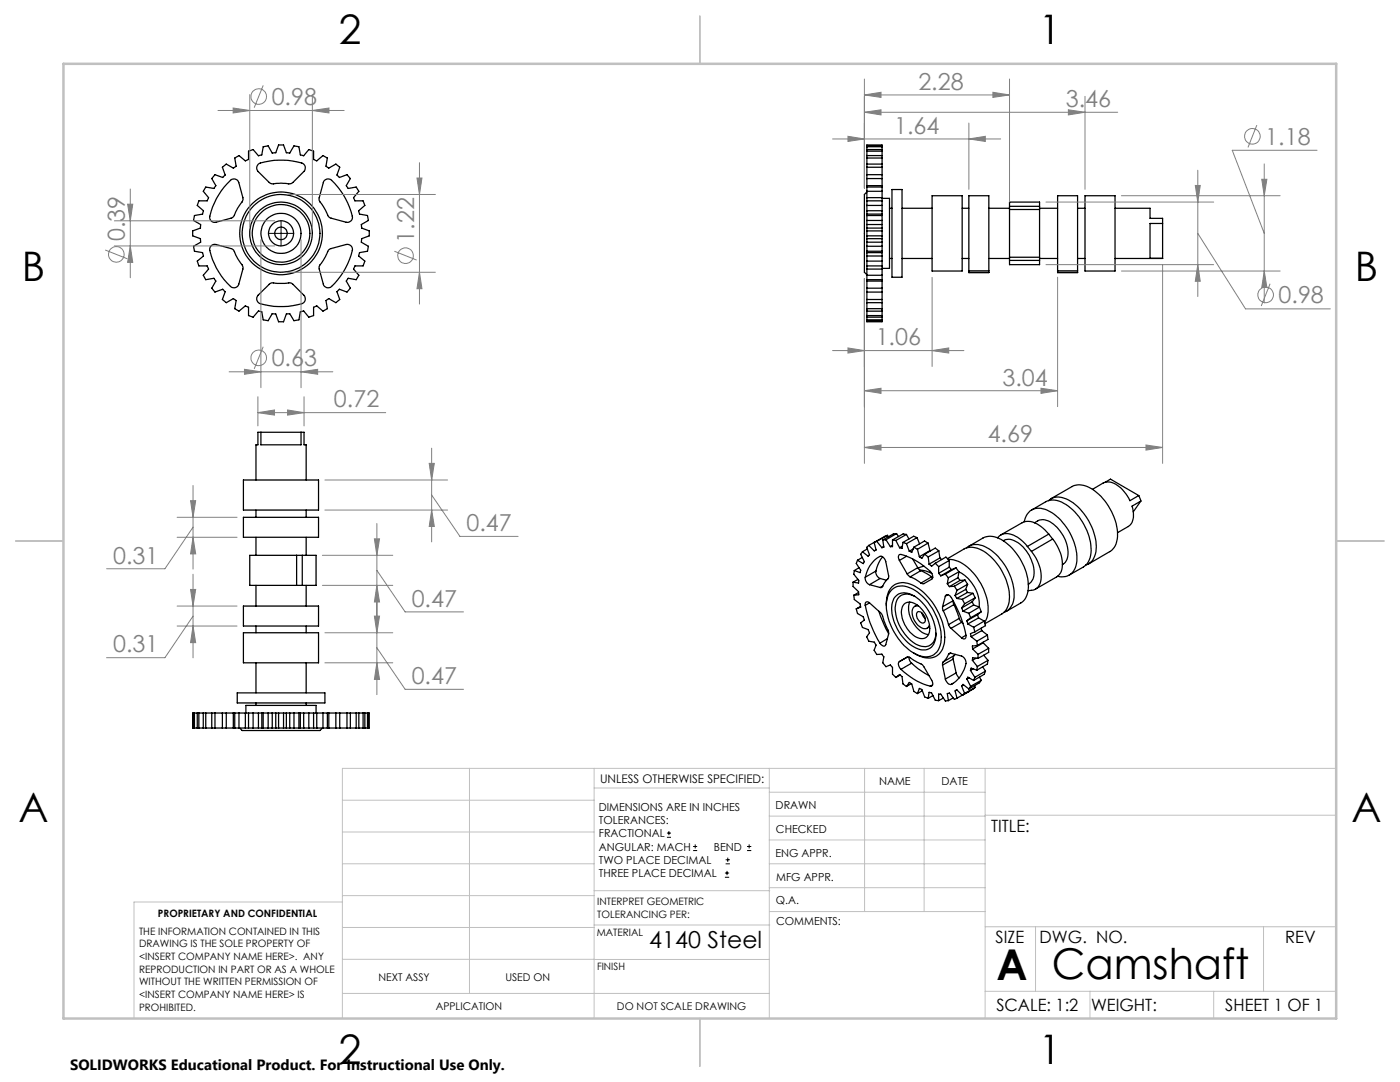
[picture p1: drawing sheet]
<svg xmlns="http://www.w3.org/2000/svg" width="279mm" height="216mm" viewBox="0 0 279 216" stroke-linecap="round" stroke-linejoin="round" font-family="sans-serif">
<g fill="none" stroke="#000" stroke-width=".25">
<path d="M44.4 33.4l.8-.7 1.4 .8 .2-.1 .3-.2-.3-1.7 .9-.5 1.3 1.1 .6-.3v-1.6l.9-.4 1.1 1.3 .6-.2 .3-1.6 1-.2 .8 1.5 .7-.1 .6-1.6h1l.5 1.6 .7 .1 .9-1.5 1 .2 .3 1.6 .6 .2 1-1.3 1 .4v1.6l.6 .3 1.3-1.1 .8 .5-.2 1.7 .2 .2 .3 .1 1.4-.8 .8 .7-.6 1.5 .5 .5 1.6-.5 .6 .7-.8 1.4 .3 .5 1.7-.2 .5 .9-1 1.2 .2 .7h1.7l.3 .9-1.2 1.2 .2 .5 1.5 .3 .2 1-1.4 .9 .1 .6 1.5 .6v1l-1.5 .5-.1 .7 1.4 .8-.2 1-1.5 .3-.2 .6 1.2 1.1-.3 1h-1.7l-.2 .6 1 1.2-.5 .9-1.7-.2-.3 .5 .8 1.4-.6 .8-1.6-.6-.5 .5 .6 1.6-.8 .6-1.4-.8-.3 .2-.2 .2 .2 1.6-.8 .5-1.3-1.1-.6 .3v1.7l-1 .3-1.1-1.2-.6 .1-.2 1.6-1 .2-.9-1.4h-.4l-.3 .1-.5 1.5h-1l-.6-1.5-.7-.1-.8 1.4-1-.2-.3-1.6-.3-.1h-.3l-1.1 1.2-.9-.3v-1.7l-.6-.3-1.3 1.1-.9-.5 .3-1.6-.3-.2-.2-.2-1.4 .8-.8-.6 .5-1.6-.5-.5-1.5 .6-.6-.8 .7-1.5-.3-.5-1.6 .3-.5-.9 1-1.2-.3-.6h-1.6l-.3-1 1.2-1v-.2l-.2-.5-1.6-.3-.2-1 1.4-.8v-.7l-1.5-.5v-1l1.5-.6v-.7l-1.4-.8 .2-1 1.6-.3 .2-.5v-.1l-1.2-1.1 .3-.9h1.6l.3-.7-1-1.2 .5-.9 1.6 .3 .1-.1 .3-.5-.8-1.4 .6-.7 1.5 .5 .5-.5zM45.4 36.6l.6-.6a1 1 0 0 1 1.7 .4l.8 3.4-1.4 2.4a1.51 1.51 0 0 1-1 1.3l-3 .8a1 1 0 0 1-1.2-1.2 14 14 0 0 1 3.5-6.5zM51.5 32.8l.2-.2a14.5 14.5 0 0 1 8.8 0l.4 .7-.1 .7-2.5 2.5-.5 .2-2.5-.1a1.59 1.59 0 0 1-1.6-.2l-2.3-2.4-.2-.5zM64.8 36l.4-.3h.5a12 12 0 0 1 4 5.6 3.9 3.9 0 0 1 .6 2.3l-.3 .5-.7 .3-3.4-.9a1.85 1.85 0 0 1-.8-1.3l-1.4-2.3 .8-3.5zM173 39.4v.7M173 37v.3M173 38.3l-.5 .5v15.5l.5 .5M173 37v-8.1h3v8.1M173 37.3v2.1M173 39.4h3M173 38.2h3M173 37.3h3"/>
<path d="M173 37h3M173 35.6h3M173 34.9h3M173 33.4h3M173 32.7h3M173 31.5h3M173 31h3M173 30.2h3M173 29.8h3M173 29.3h3M173 29.1h3M176 39.4v.7"/>
<path d="M176 37v.3M176 39.6h1.5v14h-1.5M176 37.3v2.1M178 37.8h2v17.5h-2zM186 39.1h6v15h-6zM216.5 39.1h6v15h-6zM42.2 49l.4-.2h.5l3.2 .9a1.7 1.7 0 0 1 .8 1.2l1.4 2.4-.8 3.4a1 1 0 0 1-1.7 .5 13.1 13.1 0 0 1-4.1-7.7zM51.5 58.9l2.4-2.3a1.7 1.7 0 0 1 1.4 0l2.9-.1 2.4 2.4a1.01 1.01 0 0 1-.4 1.7 14.8 14.8 0 0 1-8.5-.1l-.3-.4-.2-.5zM65.6 49.9l.5-.3 3-.8a1 1 0 0 1 1.2 1.2 14.4 14.4 0 0 1-4.3 7.3l-.8 .1-.6-.5-.9-3.3 .1-.7 .8-1zM173 44.8v.7M173 47.6v.7M173 42.1v.6"/>
<path d="M173 50.4v.7M173 53.1v.6M173 55.8v.3M173 40.1h3M173 53.1h3M173 56.1v8.1h3v-8.1M173 46.1h3M173 40.1v2M173 42.7v2.1M173 45.5v2.1M173 48.3v2.1M173 51.1v2"/>
<path d="M173 53.7v2.1M173 45.5h3M173 47.1h3M173 47.6h3M173 44h3M173 43h3M173 50.1h3M173 49.1h3M173 44.8h3M173 48.3h3M173 42.7h3M173 50.4h3"/>
<path d="M173 41h3M173 52.1h3M173 51.1h3M173 42.1h3M173 55.8h3M173 54.9h3M173 53.7h3M173 57.5h3M173 56.1h3M173 58.3h3M173 59.8h3M176 44.8v.7"/>
<path d="M176 47.6v.7M176 42.1v.6M176 50.4v.7M176 53.1v.6M176 55.8v.3M176 40.1v2M176 42.7v2.1M176 45.5v2.1M176 48.3v2.1M176 51.1v2M176 53.7v2.1M177.5 41.6h.5"/>
<path d="M177.5 51.6h.5M180 41.6h6M180 51.6h6M192 41.6h1.4M192 51.6h1.4M193.4 54v-14.9h3.9v14.9M193.4 54v.4h3.9v-.4M193.4 54h3.9M197.3 41.6h4.2M197.3 51.6h4.2M201.5 41.8v9.5M201.5 52v.8h6v-.8"/>
<path d="M201.5 41.2v-.9h6v.9M201.5 41.8h6M201.5 51.3h6M201.5 41.2h6M201.5 41.2v.6M201.5 51.3v.7M201.5 52h6M207.5 41.8v9.5M207.5 41.6h3.6M207.5 51.6h3.6M207.5 41.2v.6M207.5 51.3v.7"/>
<path d="M211.1 54v-14.9h4v14.9M211.1 54v.4h4v-.4M211.1 54h4M215.1 41.6h1.4M215.1 51.6h1.4M222.5 41.6h7v2h2.5v1M232 51.5l-9.5 .1M232 44.6h-2.5v6.9h2.5M232 44.6v6.9M173 60.4h3M173 62.1h3M173 61.6h3"/>
<path d="M173 63h3M173 63.3h3M173 63.8h3M173 64h3M48.6 95.8h15v6h-15zM52.1 86.3h-.6v2.5h-.4v7M52.1 86.3v2.5h8v-2.5M52.1 86.3h8M60.1 86.3h.6v2.5h.4v7M209.3 99.9a3 3 0 0 1 3.5-.3 11.3 11.3 0 0 1 5.9 10.5 3.1 3.1 0 0 1-2 2.6M209.7 99.5l4.3-2.4a4.4 4.4 0 0 1 4.8 1.1 11.4 11.4 0 0 1 4.2 9.4 3.1 3.1 0 0 1-1.5 2.5l-4.3 2.4M218 97.6l2.2-1.2a2.92 2.92 0 0 1 3.2 .8l1.3 1.4 .8 1.3 1.8-1"/>
<path d="M220.6 96.2l1-.6 5.7 3.3M227.3 98.9l.4 1.1M227.7 100l-1.8 1a3.5 3.5 0 0 1-.6 4l-2.3 1.3M227.7 100l-1.5 2.1M48.6 103.2h15v4h-15zM51.1 101.8v1.4M51.1 107.2v3.6M51.1 116.8v4.1M59.2 110.8h-9.4v6h9.4M59.2 110.8v6M59.2 110.8h1.1M59.2 116.8h1.1"/>
<path d="M60.3 110.8h2.8v6h-2.8M60.3 110.8v6M61.1 101.8v1.4M61.1 107.2v3.6M61.1 116.8v4.1M170.3 116.2v.8l1 1.1 .1 .3v.3l-1 .1M170.4 118.8l.1 .8 1.2 .9v.2l.1 .4-.9 .4M170.5 113.8l-.1 .8 1 1.2v.3l-.1 .2-1-.1M171.1 111.8l-.2 .6 .9 1.4-.1 .5-1.2-.5M171.2 115.6l-.9 .6M171.3 118.2l-.9 .6M171.4 113.3l-.9 .5"/>
<path d="M172.1 111.2l-1 .6M172.1 110.1l-.3 .5 .7 1.5-.2 .4-1.2-.7M172.7 115.2a5.8 5.8 0 0 1 3.1-4.2l.5 .2 .4 .6 .7 3.2-.1 .4-.7 .8-.5 .9-.5 .1M172.7 115.2a1.42 1.42 0 0 0 .8 1.5M173.1 109.5l-1 .6M173.4 108.8l-.4 .4 .5 1.5-.1 .1-.2 .2-1.1-.9M173.4 108.8l1.1 1.1 .3-.2M173.5 116.7l2.1 .5M174.8 113.9a1.42 1.42 0 0 0 .8 1.5M174.8 113.9l-2.1 1.3M174.8 109.7l-.1 .1M175 108l-.6 .2 .4 1.5"/>
<path d="M175 108l1 1.3M175.6 115.4l-2.1 1.3M175.6 115.4l1.3 .4M176.1 111.1l-.7 1.1-.6 1.7M176.2 107.7l.2 1.5-.4 .1M176.2 116.9l-.6 .3M176.4 109l-.4 .3M176.8 107.7h-.6M176.8 107.7l.9 1.4M177.1 106.8l-2.1 1.2M177.1 106.8l.2 .3M177.1 106.8l-3.7 2"/>
<path d="M177.9 117.7a3.5 3.5 0 0 1 4.3-.1 11.8 11.8 0 0 1 5.6 10.6 3.1 3.1 0 0 1-4.6 2.5 11.7 11.7 0 0 1-6.3-10.6l.4-1.4zM178.1 107.7v1.4h-.4M178.1 107.7l.7 .1M178.1 108.8l-.4 .3M178.6 119.1a2.78 2.78 0 0 1 3.8-.2 9.1 9.1 0 0 1 4.2 8.9 2.48 2.48 0 0 1-3.8 1.5 9.4 9.4 0 0 1-4.8-8.8zM178.8 107.8l.7 1.5M178.9 106.5l-2.1 1.2M178.9 106.5l.4 .6M178.9 106.5h-.6l-2.1 1.2M179.5 111.8a.67 .67 0 0 1-.3-.7 .67 .67 0 0 1 .6-.5 13.3 13.3 0 0 1 6.1 3.8l.3 .7-.3 .5-1.6 .9-.5-.2M179.5 111.8l1.5 2.7M180.1 109l-.6 .3"/>
<path d="M180.2 108.2l-.2 1.2-.5-.1M180.2 108.2l.7 .3M180.9 108.5l.6 1.5M180.9 106.6l-2.1 1.2M180.9 106.6l.5 1M180.9 106.6l-.7-.1-2.1 1.2M180.9 111l-1.4 .8M181 114.5l.6 .6M181.6 115.1l1.1 .5 1.1 .7M182.1 111.5l1.1 1.8M182.2 109.5l-.7 .5M182.4 109.2l-.4 1-.5-.2"/>
<path d="M182.4 109.2l.7 .4M182.6 119a2.44 2.44 0 0 0-2.7-.2 2.44 2.44 0 0 0-1.3 2.4 8.7 8.7 0 0 0 5 7.7 2.37 2.37 0 0 0 3.2-2.6M183 107.3l-2.1 1.2M183 107.3l.5 1.2M183 107.3l-.6-.3-2.2 1.2M183.1 109.6l.4 1.5M183.2 113.3l.6 .6M183.2 113.3l-2.2 1.2M183.6 113.8l1.2 .1 1.2 .5M183.8 113.9l2.1 1.2M183.8 113.9l-2.2 1.2M184.4 113l-1.2 .4"/>
<path d="M184.5 110.6l-.5 .8-.5-.3M184.5 110.6l.7 .5M185.2 108.4l-2.1 1.2M185.2 108.4l.4 1.5M185.2 108.4l-.7-.5-2.1 1.3M185.2 111.1l.2 1.5M185.6 109.9h.1M185.6 109.9l-2.1 1.2M185.9 115.1l.3 .2M185.9 115.1l-2.1 1.2M186.7 112.4l-.8 .6-.5-.4M186.7 112.4l.6 .7"/>
<path d="M187.3 114.4l.4 .5M187.3 113.1v1.3M187.4 109.9l-2.2 1.2M187.4 109.9l.2 1.4M187.4 109.9l-.7-.5-2.2 1.2M187.6 111.3l.3 .4M187.6 111.3l-2.2 1.3M188.7 119a.66 .66 0 0 1 .7-.3 .66 .66 0 0 1 .5 .5 20.6 20.6 0 0 1 2.9 8l-.4 .3-.5-.2M188.7 114.5l-1 .4M188.7 114.5l.6 .8M188.7 119l-.6 2.1M189.1 116.5l.4 .6"/>
<path d="M189.1 111.5l3.3-2a4.5 4.5 0 0 1 4.9 1.2 11.4 11.4 0 0 1 4.1 9.4 3.3 3.3 0 0 1-1.5 2.4l-3.3 2M189.2 118.7l-.5 .3M189.3 111.7a6.3 6.3 0 0 1 5 2.7 10.7 10.7 0 0 1 2.8 8.6l-.6 1.2M189.3 115.3l-.2 1.2M189.4 113.2l.5 .5M189.4 111.8l-2.1 1.3M189.4 111.8l-.6-.6-2.1 1.2M189.4 113.2l-2.1 1.2M189.4 111.8v1.4M189.9 113.7l-2.2 1.2M190.5 117l-1 .1M190.5 117l.5 .8"/>
<path d="M190.6 118.8l.4 .6M190.8 113.3l-2.1 1.2M190.8 113.3l.6 .8M190.8 113.3l-.9 .4M191 119.4l1.1 .2M191 117.8l-.4 1M191.2 115.3l.4 .5M191.2 115.3l-2.1 1.2M191.4 114.1a7.6 7.6 0 0 1 4 7M191.4 114.1l-2.1 1.2M191.4 114.1l-.2 1.2M191.6 115.8l-2.1 1.3"/>
<path d="M192.1 119.6l.4 .9M192.6 115.7l-2.1 1.3M192.6 115.7l.5 .9M192.6 115.7l-1 .1M192.7 117.6l.4 .6M192.7 117.6l-2.1 1.2M192.9 109.3a3.7 3.7 0 0 1 4.5 .2 11.4 11.4 0 0 1 4.9 10.2 3.1 3.1 0 0 1-2 2.5M193.1 118.2l-2.1 1.2M193.1 118.2l1.1 .2M193.1 116.6l-2.1 1.2M193.1 116.6l-.4 1M193.4 109l2.8-1.6a4.4 4.4 0 0 1 4.9 1.2 11.1 11.1 0 0 1 4 9.4l-.4 1.3-.4 .6-3.5 2.1"/>
<path d="M194.2 118.4l-2.1 1.2M194.2 118.4l.4 .9M194.6 119.3l-2.1 1.2M194.6 119.3l-.6 .8M199.1 107.3a2.6 2.6 0 0 1 3.6-.3l1.2 .8 1.1 1.2M200.2 107.9a2.44 2.44 0 0 1 2.9 .4 7.6 7.6 0 0 1 3.2 6.9l-.5 .9-.6 .5M204.4 104.1a3 3 0 0 1 4.6-2.3 11.2 11.2 0 0 1 5.8 10.6 2.89 2.89 0 0 1-3.7 2.6M205 109l.8 1M205.8 110a7.2 7.2 0 0 1 1.8 6.4 2.24 2.24 0 0 1-2.4 1.5M205.9 101.8l2.8-1.7a3.9 3.9 0 0 1 4.1 .6 11.4 11.4 0 0 1 4.9 10.1l-.5 1.2-.4 .7-3.4 2.1M206.4 104.3a2.75 2.75 0 0 1 3.9 .3 7.1 7.1 0 0 1 2.6 7l-.3 .6-.6 .4M209.3 106.6a5.4 5.4 0 0 0-4.7-2.5l-4.9 2.7"/>
<path d="M209.3 106.6l-4.3 2.4M209.3 106.6l.8 1M210.1 107.6a7 7 0 0 1 1.6 6.7l-.8 .8-4.2 2.4M210.1 107.6l-4.3 2.4M47.3 138.3h17.5v2h-17.5zM48.6 126.3h15v6h-15zM48.6 120.9h15v4h-15zM51.1 124.9v1.4M51.1 132.3v6M61.1 124.9v1.4M61.1 132.3v6M170.9 121.5l.2 .9 1.2 .7 .1 .3 .1 .3-.7 .6 .3 .9 1.1 .4 .3 .7-.5 .8 .4 .9 1.1 .1 .3 .6-.4 1.1 .6 .8 1-.1 .4 .6-.2 1.2 .6 .7 .9-.3 .4 .5v1.3l.7 .7"/>
<path d="M171.7 121l-.8 .5M172.7 120.8a22 22 0 0 0 2.9 7.5M173.5 120.3l2.5 2.2 1.3 3.4v.6l-.6 2.3-.4 .1-.7-.6M173.5 120.3a.49 .49 0 0 0-.6-.2 .49 .49 0 0 0-.2 .7M173.5 120.3l-.8 .5M175.4 122l1 2.6 .9 1.9M176.9 120.8a4.5 4.5 0 0 1 1.8-4.2 4.9 4.9 0 0 1 5.2 1.3 12.7 12.7 0 0 1 4.6 10.3 3.3 3.3 0 0 1-5.1 2.7l-1-.6M177.1 127.5l-1.5 .8M178.8 135.2l.7-.6 .2 .1 .3 .3 .2 1.5 .7 .5M179.6 134.7l-.8 .5M179.8 133.6a1.14 1.14 0 0 1-.3-1.6l1.6-.9h.3l2.6 1.5 2.1 3.4v.6l-.2 .3h-.2M179.8 133.6a13.3 13.3 0 0 0 5.9 3.3"/>
<path d="M180.4 120.6a2.07 2.07 0 0 1 2.8 .3 5.7 5.7 0 0 1 2.2 5.5 1.62 1.62 0 0 1-2.5 .7 5.8 5.8 0 0 1-2.8-6zM180.9 137l.6-.8 .2 .1 .3 .2 .4 1.5 .7 .4M181.4 131.1l.1 .6 .4 .6M181.6 120.1a5.5 5.5 0 0 0 2.1 5.8l.6 .4 1 .3M181.9 136.4l-1 .6M181.9 132.3l1.3 1.1 2.2 1.4M181.9 132.3l-2.1 1.3M183.1 120.7l-.6 .3M183.1 122.2a.92 .92 0 0 1 1.3 .6 .95 .95 0 0 1-.2 1.5 1.64 1.64 0 0 1-1.1-2.1zM183.1 138.4l.5-1 .4 .2 .5 1.5 .7 .2M183.3 120.9a1.05 1.05 0 0 0-1.3 1.4 3.3 3.3 0 0 0 2.7 3.1l.4-.1 .4-.6M184 122.3l.6 1.1"/>
<path d="M184 137.8l-.9 .6M185.2 139.3l.3-1.2 .4 .2 .8 1.4 .6 .1M185.5 125l-.5 .3M186.1 136.7l-.4 .2M186.2 138.8l-1 .5M187.3 139.8v-1.3h.4l1 1.4 .6-.1M188.1 121.1l.1 .8M188.1 132.7l.6 2.8M188.2 121.9l1.1 2.7M188.2 132.1l-.1 .6M188.3 139.3l-1 .5M188.7 135.5a1.17 1.17 0 0 0 1.2 1.1"/>
<path d="M189.3 124.6l.5 .8M189.3 130.6l-.5 .8-.6 .7M189.3 130.6l.4-.3 2.2 .6a1.53 1.53 0 0 1 .7 2.1 5.9 5.9 0 0 1-2.7 3.6M189.7 130.3l-.4 .3M189.8 125.4l2.1 1.9M190.2 131.5l-2.1 1.2M190.2 131.5l.6 2.8M190.2 136.3l-.3 .3M190.3 139.2l-1 .6M190.4 120.6l1 2.8M190.4 120.6l-.2-.7-2.1 1.2M190.4 130.8l-.2 .7"/>
<path d="M190.4 120.6l-2.2 1.3M190.4 130.8l-2.2 1.3M190.6 130.6l-.2 .2M190.8 134.3l.7 1M190.8 134.3l-2.1 1.2M191 137.7l-.4 .2 .4 1.4M191 137.7l-.2 .1M191 137.7l1.1 1M191 139.3l-.5 .3-1-1.3-.3 .1h-.1l.2 1.4M191.4 123.4l.5 .8M191.4 123.4l-2.1 1.2M191.9 121.3l.3 .7"/>
<path d="M191.9 136.9l.3-.3 1.2 .9M191.9 136.9l.6 1.5M191.9 124.2l-2.1 1.2M191.9 124.2l.3 .2M192.2 122l1.2 .4M192.3 136.7l-.4 .2M192.5 120.5l-.6 .8M192.5 138.4l-.4 .3M192.8 126.8l-.9 .5M193 123.9l.1 .6M193 135.5l.1-.4 1.2 .7M193 135.5l.7 1.4"/>
<path d="M193.1 138.1h.1M193.1 138.1l-2.1 1.2M193.1 124.5l1.2 .7M193.4 122.4l.3 .9M193.4 135.3l-.4 .2M193.7 133.8l.9 1.3M193.7 123.3l-.7 .6M193.7 136.9l-.3 .6M193.8 127l1.1 1M194 120.1l.3 .6M194 120.1l-2.1 1.2M194.1 131.8l1 1.2"/>
<path d="M194.1 129.5l1.1 1.1M194.2 133.5l-.5 .3M194.3 125.2l.3 .9M194.3 120.7l-2.1 1.3M194.3 120.7l1.2 .4M194.5 136.8l.1 .4M194.6 126.1l-.9 .3 .1 .6M194.6 135.1l-.3 .7M194.6 137.2l-2.1 1.2M194.6 137.2l-2.5 1.5M194.8 131.3l-.7 .5M194.9 133.7l-1.1-.4-.1 .5"/>
<path d="M194.9 128l.2 .8M195.1 128.8l-1 .1v.6M195.1 133l-.2 .7M195.1 122.7l.2 .6M195.1 122.7l-2.1 1.2M195.2 131.4l-1.1-.2v.6M195.2 130.6v.8M195.3 123.3l-2.2 1.2M195.3 123.3l1.1 .6M195.5 121.1l-2.1 1.3M195.5 121.1l.3 1M195.5 135.1l.3 .6"/>
<path d="M195.8 125.3l.1 .5M195.8 122.1l-2.1 1.2M195.8 122.1l-.7 .6M195.8 135.7l-2.1 1.2M195.8 135.7l-.3 .5-2.1 1.3M195.9 125.8l-2.1 1.2M195.9 125.8l1.2 .9M196.1 133.1l.6 .8M196.2 128.1v.2M196.2 128.3l-2.1 1.2M196.2 128.3l1.1 1.1M196.3 130.7l.9 1.1"/>
<path d="M196.4 123.9l.3 .9-2.1 1.3M196.4 123.9l-2.1 1.3M196.7 133.9l-2.1 1.2M196.7 133.9l-.3 .6-2.1 1.3M197.1 126.7l-2.2 1.3M197.1 126.7l.1 .9-2.1 1.2M197.2 131.8l-2.1 1.2M197.2 131.8l-.1 .7-2.2 1.2M197.3 129.4v.8l-2.1 1.2M197.3 129.4l-2.1 1.2M38.6 142.3v3M38.8 142.3v3"/>
<path d="M39.4 142.3v3M39.7 142.3v3M40.6 142.3v3M41.1 142.3v3M42.3 142.3v3M42.9 142.3v3M44.4 142.3v3M45.2 142.3v3M46.6 145.3h.2M46.6 142.3h.2M46.6 142.3h-8.1v3h8.1M46.6 142.3v3"/>
<path d="M46.8 145.3h2.2M46.8 142.3h2.2M46.8 142.3v3M47.7 142.3v3M47.8 145.3l.5 .5h15.6l.4-.5M49 145.3h.6M49 142.3h.6M49 142.3v3M49.1 142.3v-1.5h14v1.5M49.6 142.3v3M49.6 145.3h2M49.6 142.3h2"/>
<path d="M50.5 142.3v3M51.1 140.3v.5M51.6 145.3h.6M51.6 142.3h.6M51.6 142.3v3M52.2 145.3h2.1M52.2 142.3h2.1M52.2 142.3v3M52.5 142.3v3M53.5 142.3v3M54.3 145.3h.7M54.3 142.3h.7"/>
<path d="M54.3 142.3v3M55 145.3h2.1M55 142.3h2.1M55 142.3v3M55.6 142.3v3M56.6 142.3v3M57.1 145.3h.7M57.1 142.3h.7M57.1 142.3v3M57.8 145.3h2.1M57.8 142.3h2.1M57.8 142.3v3"/>
<path d="M58.7 142.3v3M59.7 142.3v3M59.9 145.3h.7M59.9 142.3h.7M59.9 142.3v3M60.6 145.3h2M60.6 142.3h2M60.6 142.3v3M61.1 140.3v.5M61.6 142.3v3M62.6 145.3h.6M62.6 142.3h.6"/>
<path d="M62.6 142.3v3M63.2 145.3h2.1M63.2 142.3h2.1M63.2 142.3v3M64.5 142.3v3M65.3 145.3h.3M65.3 142.3h.3M65.3 142.3v3M65.6 142.3h8.1v3h-8.1M65.6 142.3v3M67 142.3v3M67.8 142.3v3"/>
<path d="M69.3 142.3v3M69.9 142.3v3M71.1 142.3v3M71.6 142.3v3M72.5 142.3v3M72.8 142.3v3M73.3 142.3v3M73.5 142.3v3"/>
<circle cx="56.1" cy="46.6" r="1.25"/>
<circle cx="56.1" cy="46.6" r="6.3"/>
<circle cx="56.1" cy="46.6" r="4"/>
<circle cx="56.1" cy="46.6" r="2.51"/>
<circle cx="56.1" cy="46.5" r="8.3"/>
<circle cx="56.1" cy="46.6" r="5.7"/>
<circle cx="56.1" cy="46.6" r="7.8"/>
</g>
<g fill="none" stroke="#808080" stroke-width=".2">
<path d="M49.8 18.9v26.4M52.5 17l-1.8 4.5M62.3 18.9v26.4M172.5 18.9l3.3-.5v1zM172.5 15.8v21.7M172.5 18.9h29M198.2 18.4l3.3 .5-3.3 .5zM201.5 15.8v24.5M216.5 19.2v18.6M26 37.7v17.7M43.5 22h25.2M46.5 21.6l3.3 .4-3.3 .5z"/>
<path d="M57.4 38.8h29.5M62.3 22l3.4-.4v.9zM83.2 35.5h1l-.5 3.3zM83.7 32.5v28.2M166.2 27.7h33.5M169.2 27.2l3.3 .5-3.3 .5zM172.5 22.4l3.3-.5v1zM172.5 22.4h50.6M193.4 27.7l3.2-.5v1zM193.4 24.6v13.2M213.2 21.9l3.3 .5-3.3 .5zM223.8 39.1h31.7"/>
<path d="M238.5 37h1l-.5 3.3zM239 34v25.2M250.8 25l-1.7 4.4M251.8 35.8h1l-.5 3.3zM252.3 32.7v27.7M262.9 30h-17l6.4 16.6M21 49.9l4.4 1.7M22.8 44.1h32M22.8 49.1h32M25.5 40.7h1l-.5 3.4zM26 49.1l.5 3.3h-1zM52.1 47.8v29.6"/>
<path d="M57.4 54.3h29.5M60.1 47.8v29.6M78.7 50.1l4.4 1.8M83.7 54.3l.5 3.3h-1zM172.5 55.6v36.9M186 55.4v17.7M208.7 40.3h33.5M208.7 52.8h33.5M211.1 55.3v25.8M223.8 54.1h31.7M232 52.8v39.7M239 52.8l.5 3.3h-1z"/>
<path d="M239 46.6l9.6 15h16.9M252.3 54.1l.5 3.3h-1zM253.5 56.6l-1.8 4.5M45.7 74.2h20.7M48.8 73.7l3.3 .5-3.3 .5zM51.5 79.2v5.8M52.5 69.2l-1.8 4.4M60.1 74.2l3.3-.5v1zM60.7 79.2v5.8M166.2 70h26.2M169.2 69.4l3.3 .6-3.3 .4zM172.5 78l3.3-.5v1z"/>
<path d="M172.5 78h38.6M186 70l3.3-.6v1zM207.8 77.5l3.3 .5-3.3 .5zM38 99.9h1.1l-.6 3.3zM38.5 96.9v16.7M51.5 82.3l3.3-.5v1zM51.5 82.3h25.5M57.4 81.8l3.3 .5-3.3 .5zM64.8 95.8h24.5M85.7 92.5h1l-.6 3.3zM86.1 89.4v18.7M86.1 98.8l5.7 8.2h11.6"/>
<path d="M172.5 89.3l3.3-.5v1zM172.5 89.3h59.5M228.7 88.8l3.3 .5-3.3 .5zM35.3 103.2h12M35.3 107.2h12M38 117.6h1.1l-.6 3.3zM38.5 107.2l.6 3.3h-1.1zM38.5 114.6v16.7M38.5 105.2l-5.6 8.3h-11.6M64.3 116.8h14.1M64.3 110.8h14.1M64.8 101.8h24.5"/>
<path d="M74.7 107.5h1l-.5 3.3zM75.2 116.8l.5 3.3h-1zM75.2 104.5v34.1M75.2 113.8l5.7 8.3h11.6M86.1 101.8l.6 3.3h-1zM35.3 120.9h12M35.3 124.9h12M38.5 124.9l.6 3.3h-1.1zM38.5 122.9l-5.6 8.3h-11.6M64.8 132.3h13.6M64.8 126.3h13.6M74.7 122.9h1l-.5 3.4z"/>
<path d="M75.2 132.3l.5 3.3h-1zM75.2 129.3l5.7 8.2h11.6"/>
<circle cx="51.6" cy="19.3" r="1.56"/>
<circle cx="249.9" cy="27.2" r="1.55"/>
<circle cx="23.2" cy="50.8" r="1.55"/>
<circle cx="80.9" cy="51" r="1.56"/>
<circle cx="252.6" cy="58.8" r="1.55"/>
<circle cx="51.6" cy="71.4" r="1.56"/>
</g>
<g fill="none" stroke="#000" stroke-width=".2">
<path d="M53.6 46.6h5M56.1 44v5.1M133.1 167.1h.8M133.1 166.2h.8M133.5 165.8v.9M138.3 169.7h.8M138.3 168.9h.8M138.7 168.5v.8M144.7 175h.8M144.7 174.2h.8M144.8 172.4h.9M144.8 171.6h.9"/>
<path d="M145.1 173.8v.8M145.2 171.1v.9M149.1 169.7h.8M149.1 168.9h.8M149.5 168.5v.8"/>
</g>
<g fill="none" stroke="#c0c0c0" stroke-width=".2">
<path d="M68.3 159.7h50.3M93.7 153.3v44.9M118.6 153.3v49.9M118.6 157.2h34.9M153.5 153.3v49.9M153.5 158.1h43.1M172.5 153.3v28.6M184.4 153.3v28.6M196.6 153.3v49.9M266.7 153.3h-198.4v49.9M68.3 178.7h50.3M68.3 172.4h50.3"/>
<path d="M68.3 166h50.3M68.3 180h-41.6v23.2M118.6 177.7h35M153.5 167.6h43.1M153.5 162.8h43.1M153.5 172.4h43.1M153.5 177.1h43.1M196.6 162.7h70.1M68.3 198.2h85.2M68.3 191.4l85.2 .1M68.3 185.1h50.3M118.6 184.6h35"/>
<path d="M153.6 181.9h43M196.6 197.8h70.1M196.6 184.9h70.1M206.7 184.9v12.9M217.5 197.8v5.4M242.2 197.8v5.4M252.2 184.9v12.9"/>
</g>
<path d="M139.7 3.2v9.5M3.1 107.9h9.6M266.7 107.9h9.5M139.7 203.2v9.6" fill="none" stroke="#c0c0c0" stroke-width=".25"/>
<path d="M12.7 12.7h254v190.5h-254z" fill="none" stroke="#c0c0c0" stroke-width=".5"/>
<g fill="#808080">
<path d="M48.8 73.7l3.3 .5-3.3 .5zM60.1 74.2l3.3-.5v1zM46.5 21.6l3.3 .4-3.3 .5zM62.3 22l3.4-.4v.9zM172.5 89.3l3.3-.5v1zM228.7 88.8l3.3 .5-3.3 .5zM169.2 69.4l3.3 .6-3.3 .4zM186 70l3.3-.6v1zM169.2 27.2l3.3 .5-3.3 .5zM193.4 27.7l3.2-.5v1zM172.5 18.9l3.3-.5v1zM198.2 18.4l3.3 .5-3.3 .5zM172.5 78l3.3-.5v1zM207.8 77.5l3.3 .5-3.3 .5zM172.5 22.4l3.3-.5v1zM213.2 21.9l3.3 .5-3.3 .5zM251.8 35.8h1l-.5 3.3zM252.3 54.1l.5 3.3h-1zM238.5 37h1l-.5 3.3zM239 52.8l.5 3.3h-1zM85.7 92.5h1l-.6 3.3zM86.1 101.8l.6 3.3h-1zM38 99.9h1.1l-.6 3.3zM38.5 107.2l.6 3.3h-1.1zM75.2 116.8l.5 3.3h-1zM74.7 107.5h1l-.5 3.3zM38 117.6h1.1l-.6 3.3zM38.5 124.9l.6 3.3h-1.1zM75.2 132.3l.5 3.3h-1zM74.7 122.9h1l-.5 3.4zM51.5 82.3l3.3-.5v1zM57.4 81.8l3.3 .5-3.3 .5z"/>
<path d="M83.2 35.5h1l-.5 3.3zM83.7 54.3l.5 3.3h-1zM25.5 40.7h1l-.5 3.4zM26 49.1l.5 3.3h-1z"/>
</g>
<g font-size="8.5">
<text x="198.9" y="195.5">A</text>
<text x="209.9" y="195.4">Camshaft</text>
</g>
<g font-size="8.1">
<text x="67.6" y="8.9">2</text>
<text x="207.3" y="8.9">1</text>
<text x="4.4" y="56.2">B</text>
<text x="270.4" y="56.2">B</text>
<text x="3.7" y="164.1">A</text>
<text x="269.7" y="164.1">A</text>
<text x="67.6" y="212.4">2</text>
<text x="207.3" y="212.4">1</text>
</g>
<g font-size="4.7" fill="#808080">
<text x="183.3" y="17.9">2.28</text>
<text x="54.2" y="21">0.98</text>
<text x="212.7" y="21.4">3.46</text>
<text x="178.4" y="26.7">1.64</text>
<text x="252.5" y="28.9">1.18</text>
<text x="24.9" y="48.2" transform="rotate(-90 24.9 48.2)">0.39</text>
<text x="82.7" y="48.4" transform="rotate(-90 82.7 48.4)">1.22</text>
<text x="255.2" y="60.5">0.98</text>
<text x="174.8" y="68.9">1.06</text>
<text x="54.2" y="73.1">0.63</text>
<text x="200.1" y="76.9">3.04</text>
<text x="66.6" y="81.3">0.72</text>
<text x="197.1" y="88.3">4.69</text>
<text x="93.1" y="106">0.47</text>
<text x="22.6" y="112.5">0.31</text>
<text x="82.2" y="121.1">0.47</text>
<text x="22.6" y="130.2">0.31</text>
<text x="82.2" y="136.5">0.47</text>
</g>
<text font-size="4.7" x="129.6" y="189.1">4140 Steel</text>
<g font-size="3.4">
<text x="197.8" y="166">TITLE:</text>
<text x="198.7" y="188.1">SIZE</text>
<text x="207.5" y="188.1">DWG. NO.</text>
<text x="256.5" y="188.2">REV</text>
<text x="198.8" y="201.7">SCALE: 1:2</text>
<text x="217.7" y="201.8">WEIGHT:</text>
<text x="244.5" y="201.7">SHEET 1 OF 1</text>
</g>
<text font-size="3" x="14" y="213.5">SOLIDWORKS Educational Product. For Instructional Use Only.</text>
<text font-size="2.4" x="119.8" y="156.2">UNLESS OTHERWISE SPECIFIED:</text>
<g font-size="2.2">
<text x="119.5" y="161.8">DIMENSIONS ARE IN INCHES</text>
<text x="154.8" y="161.4">DRAWN</text>
<text x="175.4" y="156.6">NAME</text>
<text x="187.9" y="156.7">DATE</text>
<text x="119.5" y="164.4">TOLERANCES:</text>
<text x="119.5" y="167.1">FRACTIONAL</text>
<text x="154.9" y="166.3">CHECKED</text>
<text x="119.5" y="169.7">ANGULAR: MACH</text>
<text x="119.5" y="172.4">TWO PLACE DECIMAL</text>
<text x="142.5" y="169.7">BEND</text>
<text x="154.8" y="170.9">ENG APPR.</text>
<text x="119.5" y="175">THREE PLACE DECIMAL</text>
<text x="154.9" y="175.7">MFG APPR.</text>
<text x="154.9" y="180.4">Q.A.</text>
<text x="154.9" y="184.6">COMMENTS:</text>
</g>
<g font-size="2.1">
<text x="75.5" y="195.7">NEXT ASSY</text>
<text x="100.9" y="195.7">USED ON</text>
<text x="86.9" y="201.5">APPLICATION</text>
<text x="123.1" y="201.6">DO NOT SCALE DRAWING</text>
</g>
<g font-size="2">
<text x="31.5" y="182.9">PROPRIETARY AND CONFIDENTIAL</text>
<text x="119.2" y="180.6">INTERPRET GEOMETRIC</text>
<text x="119.2" y="183.1">TOLERANCING PER:</text>
<text x="27.8" y="186.5">THE INFORMATION CONTAINED IN THIS</text>
<text x="27.8" y="189">DRAWING IS THE SOLE PROPERTY OF</text>
<text x="27.8" y="191.6">&lt;INSERT COMPANY NAME HERE&gt;. ANY</text>
<text x="119.1" y="186.7">MATERIAL</text>
<text x="27.8" y="194.1">REPRODUCTION IN PART OR AS A WHOLE</text>
<text x="27.8" y="196.6">WITHOUT THE WRITTEN PERMISSION OF</text>
<text x="119.1" y="193.5">FINISH</text>
<text x="27.8" y="199.1">&lt;INSERT COMPANY NAME HERE&gt; IS</text>
<text x="27.8" y="201.7">PROHIBITED.</text>
</g>
</svg>
